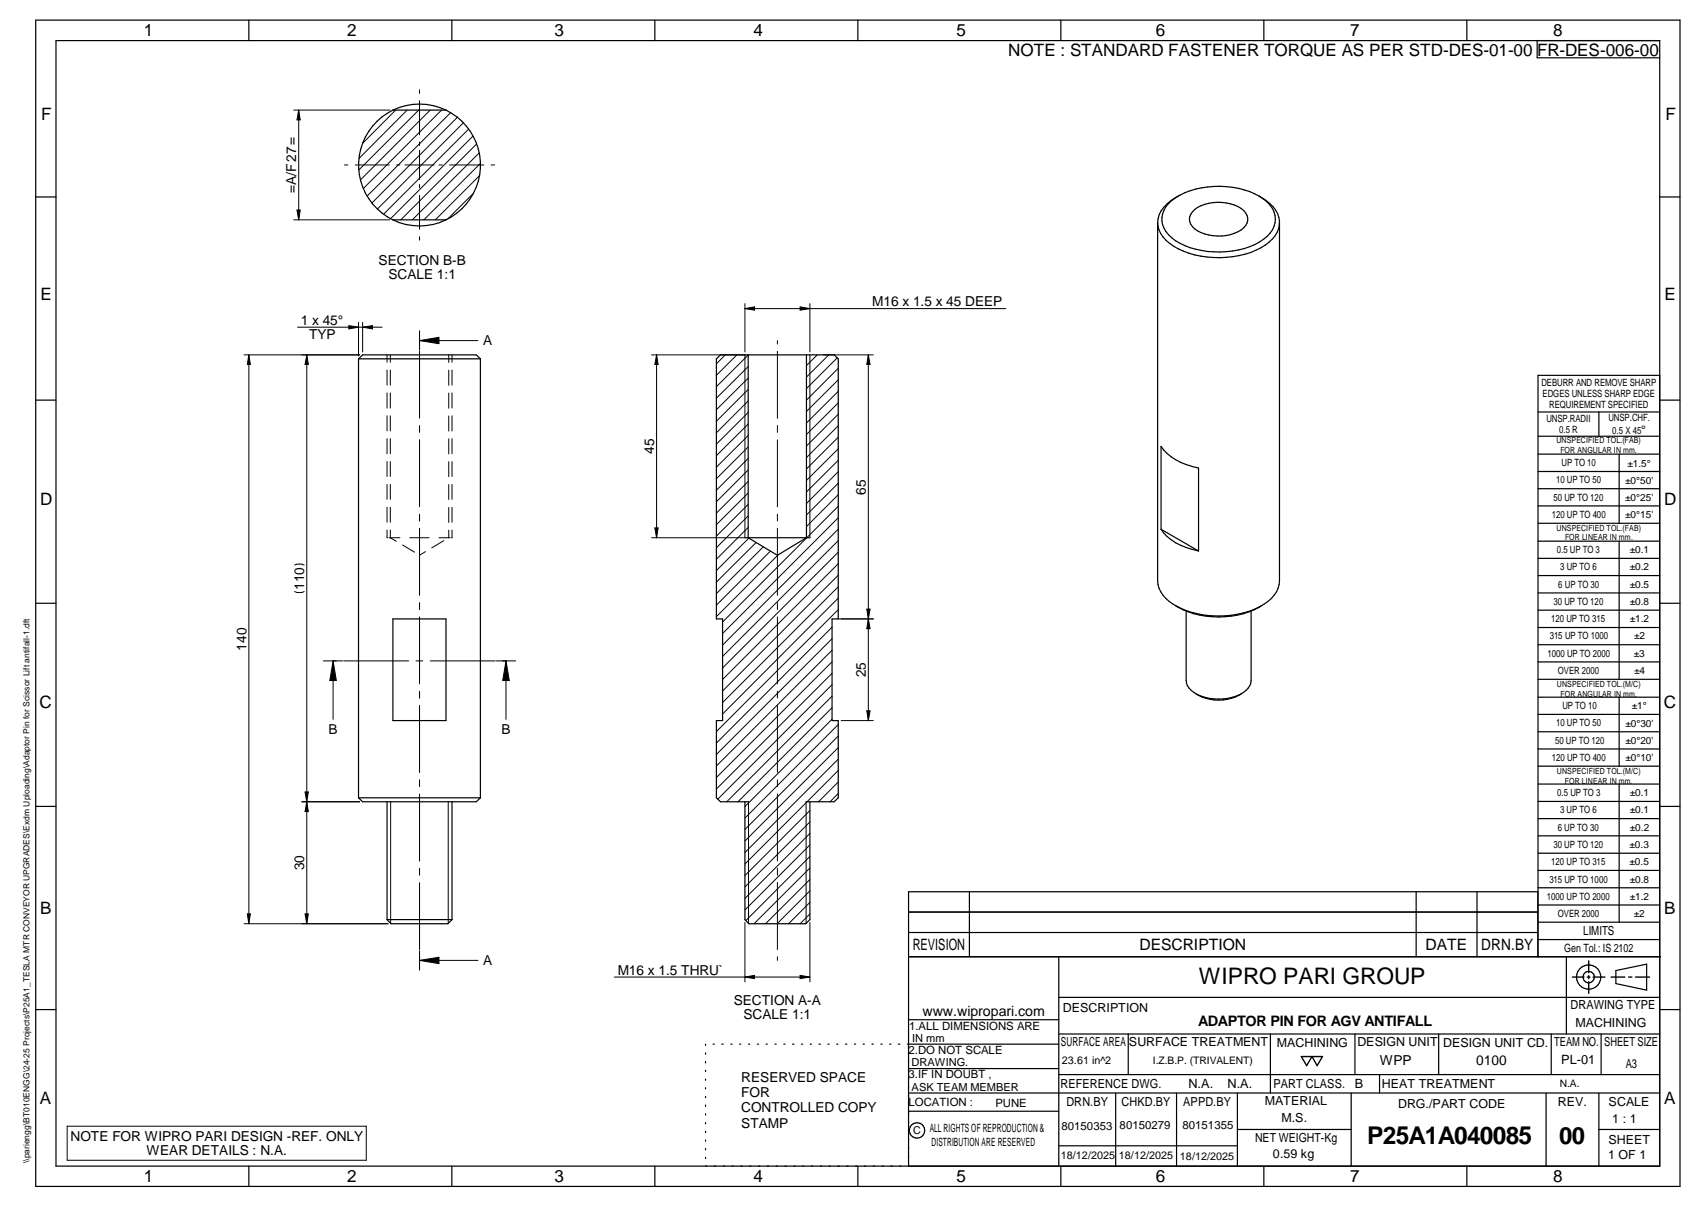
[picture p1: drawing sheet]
<svg xmlns="http://www.w3.org/2000/svg" width="420mm" height="297mm" viewBox="0 0 420 297" stroke-linecap="round" stroke-linejoin="round" font-family="sans-serif">
<g fill="none" stroke="#000" stroke-width=".3">
<path d="M8.8 5h405v287h-405zM13.8 10h395v277h-395zM61.3 5v5M111.3 5v5M161.3 5v5M211.3 5v5M261.3 5v5M311.3 5v5M361.3 5v5M378.6 10v4.2h30.2M96.8 27.1a15 15 0 0 0-8.5 13.5 15 15 0 0 0 8.5 13.5M96.8 27.1h13"/>
<path d="M109.8 27.1a15 15 0 0 1 8.5 13.5 15 15 0 0 1-8.5 13.5M109.8 27.1a15.2 15.2 0 0 0-13 0M8.8 48.5h5M96.8 54.1h13M109.8 54.1a14.8 14.8 0 0 1-13 0M287.8 50.1a17.7 17.7 0 0 1 12.7-4.3 16.4 16.4 0 0 1 12.3 4.7 5.5 5.5 0 0 1-1.6 8.4 20.4 20.4 0 0 1-15.3 2.7 13.5 13.5 0 0 1-8.8-4.6 5.2 5.2 0 0 1 .7-6.9zM290.2 48.2a8.3 8.3 0 0 0-5.1 6.5M294.2 51.6a10.5 10.5 0 0 1 12.1 .2 2.9 2.9 0 0 1-.6 4.8 10.9 10.9 0 0 1-11.5-.3 2.84 2.84 0 0 1 0-4.7zM310 48.2a8.4 8.4 0 0 1 5.1 6.2 6.7 6.7 0 0 1-3.5 5.9 22.5 22.5 0 0 1-15.9 2.7 15.3 15.3 0 0 1-9.2-4.7 5.6 5.6 0 0 1-1.4-3.6M315.1 54.7v88.2a7.8 7.8 0 0 1-4.9 6.5 23.3 23.3 0 0 1-21.2-.7 7.3 7.3 0 0 1-3.9-5.8v-88.2M408.8 48.5h5M8.8 98.5h5"/>
<path d="M88.3 88.3v108M88.3 88.3h30M118.3 88.3v108M118.3 88.3l-1-1h-28l-1 1M184.3 87.3v45l7.2 4.4 7.1-4.4v-45M408.8 92.4h-30v143.1M408.8 98.5h5M378.8 101.4h30M378.8 107.4h30M378.8 111.8h30M378.8 116h30M393.8 101.4v6"/>
<path d="M398.8 111.8v17M183.5 132.3h16M286 130.3a13.5 13.5 0 0 0 9.2 5.3M286 130.3l9.2 5.3M286 130.3v-20.4a14 14 0 0 0 9.2 5.3v20.4M378.8 120.3h30M378.8 124.5h30M378.8 128.8h30M378.8 133.2h30M378.8 137.4h30M398.8 133.2v34M8.8 148.5h5"/>
<path d="M96.8 152.3h13v25h-13zM289.5 149.1a21.5 21.5 0 0 0 21.2 0M308.1 150.4v17a5.3 5.3 0 0 1-4.7 4.2 11.6 11.6 0 0 1-10-1.7 3.1 3.1 0 0 1-1.3-2.5v-17M378.8 141.6h30M378.8 145.9h30M378.8 150.2h30M378.8 154.4h30M378.8 158.7h30M408.8 148.5h5M294.5 170.7a10.7 10.7 0 0 0 11.3 0M378.8 162.9h30M378.8 167.2h30"/>
<path d="M378.8 171.6h30M378.8 175.8h30M398.8 171.6v17M8.8 198.5h5M88.3 196.3h30M88.3 196.3l1 1h28l1-1M95.3 197.3v29M111.3 197.3v29M183.5 197.3v29l.9 1h14l1.1-1v-29M184.4 197.3h-6.9l-1.1-1v-19h1.6v-25h-1.6v-64l1.1-1h27.9l1 1v64h-1.5v25h1.5v19l-1 1h-6.9M378.8 180.1h30M378.8 184.3h30"/>
<path d="M378.8 188.6h30M378.8 193h30M378.8 197.2h30M398.8 193v33.9M408.8 198.5h5M238.7 219.5v16M348.8 219.5v16M363.8 219.5v16M378.8 201.5h30M378.8 205.7h30M378.8 210h30M378.8 214.2h30"/>
<path d="M378.8 218.5h30M95.3 226.3h16M95.3 226.3l1 1h14l1-1M223.8 235.5h185.2M223.8 229.5h154.9M223.8 224.5h154.9M260.8 235.5v51.5M378.7 235.5v-16h-154.9v67.5M378.8 222.7h30M378.8 226.9h30M378.8 231.2h30M385.8 235.5v19"/>
<path d="M398 238.8l7.5-1.5v6.4l-7.5-1.6zM8.8 248.5h5M173.8 257v.3M173.8 259.1v.3M175.6 257h.3M177.8 257h.3M180 257h.3M182.1 257h.3M184.4 257h.2M186.5 257h.3M188.7 257h.3M190.9 257h.3"/>
<path d="M193 257h.3M195.2 257h.3M197.4 257h.3M199.5 257h.3M201.7 257h.3M203.9 257h.3M206.1 257h.3M208.2 257h.4M210.4 257h.3M212.6 257h.3M214.7 257h.4M216.9 257h.3"/>
<path d="M219.1 257h.3M221.3 257h.3M223.8 251h37M260.8 257h-37.3M260.8 245.4h148M260.8 254.5h148M277.9 254.5v10M312.9 254.5v14.5M333.7 254.5v10M354.3 254.5v10M382 254.5v10M394.3 254.5v10"/>
<path d="M408.8 248.5h5M173.8 261.2v.4M173.8 263.4v.3M173.8 265.6v.3M173.8 267.7v.3M173.8 269.8v.3M173.8 271.9v.4M173.8 274.1v.3M173.8 276.3v.3M173.8 278.4v.3M223.8 269h185M223.8 263h37"/>
<path d="M223.8 273.5h37M260.8 264.5h148M274.8 269v18M289.8 269v18M304.7 269v18M304.7 278h28.1M332.8 269v18M339.8 264.5v4.5M380.8 269v18M393.8 269v18M393.8 278h15M61.3 287v5"/>
<path d="M111.3 287v5M161.3 287v5M173.8 280.5v.3M173.8 282.7v.3M173.8 284.8v.3M211.3 287v5M260.8 282h43.9M261.3 287v5M311.3 287v5M361.3 287v5"/>
<circle cx="391.3" cy="240.5" r="2.99"/>
<circle cx="391.3" cy="240.5" r="1.41"/>
<circle cx="225.9" cy="278.2" r="1.89"/>
</g>
<g fill="none" stroke="#000" stroke-width=".25">
<path d="M72.3 27.1h23.7M73.6 27.1v27M73.6 27.1l.3 2.4h-.8zM97.4 27.1l-8.1 8.2M100.3 27.1l-11.9 11.9M103.1 27.1l-14.7 14.7M103.3 22.1v.9M103.3 24.8v8.4M103.3 35v.8M103.3 37v7.2M105.9 27.1l-17.1 17.2M108.7 27.1l-19.2 19.3"/>
<path d="M111 27.7l-20.6 20.6M112.6 28.9l-21 21.1M114.1 30.2l-21.1 21.2M115.4 31.7l-20.9 21M116.5 33.5l-20.3 20.3M117.4 35.4l-18.7 18.7M118 37.6l-16.5 16.5M72.3 54.1h23.7M73.1 51.7h.8l-.3 2.4zM84.8 40.6h.9M87.5 40.6h8.4M97.7 40.6h.8"/>
<path d="M99.7 40.6h7.2M103.3 45.4v.8M103.3 48v8.4M103.3 58.3v.8M108.1 40.6h.9M110.7 40.6h8.5M116.6 47.5l-6.3 6.4M118.1 43.3l-10.9 10.8M118.3 40.2l-13.9 13.9M120.9 40.6h.9M88.3 79.3v8.3M89.3 79.3v7.3"/>
<path d="M183.5 74.7v11.9M183.5 75.9h64.2M183.5 75.9l2.3-.4v.8zM197.1 75.5l2.4 .4-2.4 .4zM199.5 74.7v11.9M60.1 87.3h28.5M61.3 87.3l.4 2.4h-.8zM61.3 87.3v140M73.3 80.5h20.8M75.6 87.3v140M75.6 87.3l.3 2.4h-.8zM85.9 80.1l2.4 .4-2.4 .4z"/>
<path d="M89.3 80.5l2.4-.4v.8zM95.3 87.3v1.9M95.3 91.1v3.7M95.3 96.7v3.7M96.1 87.3v1.9M96.1 91.1v3.7M96.1 96.7v3.7M103.3 81.4v4.8M103.3 86.4v16.5M103.3 83.8h14.4M103.3 83.8l4.8-.8v1.6zM110.5 87.3v1.9"/>
<path d="M110.5 91.1v3.7M110.5 96.7v3.8M111.3 87.3v1.9M111.3 91.1v3.7M111.3 96.7v3.7M160.5 87.3h23M161.7 87.3l.4 2.4h-.8zM161.7 87.3v45M178.6 87.3l-2.2 2.2M181.5 87.3l-5.1 5.1M183.5 87.3v45M184.3 87.4l-7.9 7.8"/>
<path d="M184.3 90.2l-7.9 7.8M184.3 93l-7.9 7.8M184.3 95.8l-7.9 7.9M184.3 98.7l-7.9 7.8M191.5 83.8v.9M191.5 86.4v16.6M199.5 87.3v45M201.3 87.3l-2.7 2.7M202.8 87.3h12.3M204.1 87.3l-5.5 5.5M206.2 88.1l-7.6 7.5M206.4 90.6l-7.8 7.9"/>
<path d="M206.4 93.5l-7.8 7.8M206.4 96.3l-7.8 7.8M206.4 99.1l-7.8 7.8M213.9 87.3l.4 2.4h-.8zM213.9 87.3v90M95.3 102.3v3.7M95.3 107.9v3.8M95.3 113.6v3.7M95.3 119.2v3.7M96.1 102.3v3.7M96.1 108v3.7M96.1 113.6v3.7"/>
<path d="M96.1 119.2v3.7M103.3 104.7v1.7M103.3 108.2v16.5M110.5 102.4v3.7M110.5 108v3.7M110.5 113.6v3.7M110.5 119.3v3.6M111.3 102.3v3.7M111.3 107.9v3.8M111.3 113.6v3.7M111.3 119.2v3.7M184.3 110l-7.9 7.8"/>
<path d="M184.3 112.8l-7.9 7.8M184.3 115.7l-7.9 7.8M184.3 118.5l-7.9 7.8M184.3 101.5l-7.9 7.8M184.3 104.4l-7.9 7.7M184.3 107.2l-7.9 7.8M191.5 104.7v1.7M191.5 108.2v16.5M206.4 101.9l-7.8 7.9M206.4 104.8l-7.8 7.8M206.4 107.6l-7.8 7.8M206.4 110.4l-7.8 7.8"/>
<path d="M206.4 113.3l-7.8 7.8M206.4 116.1l-7.8 7.8M206.4 118.9l-7.8 7.8M74.9 139.1a2.89 2.89 0 0 0-2.4 0M95.3 130.4v1.9h.2M95.3 124.8v3.7M95.9 132.3h2.6M96.1 124.8v3.7M96.1 130.4v1.9l1.5 .9M99.1 134.1l3 1.8M100.9 132.3h4.8M103.3 126.5v1.7"/>
<path d="M103.3 130v16.5M104.8 135.8l-1.5 .9M109.3 133.1l-3 1.7M110.5 124.9v3.7M110.5 130.5v1.8M110.8 132.3h-2.7M111.3 130.4v1.9h-.2M111.3 124.8v3.7M160.5 132.3h23M161.3 129.9h.8l-.4 2.4zM184.3 121.3l-7.9 7.8M184.3 124.1l-7.9 7.9"/>
<path d="M184.3 127l-7.9 7.8M184.3 129.8l-7.9 7.8M184.4 132.4l-8 8M186.2 133.5l-9.8 9.8M188 134.6l-11.6 11.5M189.7 135.6l-13.3 13.3M191.5 126.5v1.7M191.5 130v16.5M191.7 136.5l-15.3 15.3M206.4 121.8l-7.8 7.8M206.4 124.6l-28.4 28.5M206.4 127.4l-28.4 28.5"/>
<path d="M206.4 130.2l-28.4 28.5M206.4 133.1l-28.4 28.4M206.4 135.9l-28.4 28.5M206.4 138.7l-28.4 28.5M74.9 145.6a2.89 2.89 0 0 1-2.4 0M103.3 148.3v1.7M103.3 151.8v16.5M191.5 148.3v1.7M191.5 151.8v16.5M204.9 154.3l-28.5 28.6M204.9 157.2l-28.5 28.5M206.4 152.3h8.7"/>
<path d="M206.4 150l-30 30M206.4 141.6l-28.4 28.5M206.4 144.4l-28.4 28.5M206.4 147.2l-28.4 28.5M213.5 149.9h.8l-.4 2.4zM213.9 152.3l.4 2.4h-.8zM79.6 162.6h4.8M82 162.6v14.4M82 162.6l.8 4.9h-1.6zM84.7 162.6h16M102.4 162.6h1.7M103.3 170.1v1.7"/>
<path d="M103.3 173.6v16.5M105.9 162.6h16.1M122.2 162.6h4.8M124.6 162.6v14.4M124.6 162.6l.8 4.9h-1.6zM191.5 170.1v1.7M191.5 173.6v16.5M204.9 171.3l-25.9 26M204.9 177l-21.4 21.5M204.9 168.5l-28.1 28.2M204.9 174.2l-23.1 23.1M204.9 160l-28.5 28.5"/>
<path d="M204.9 162.9l-28.5 28.4M204.9 165.7l-28.5 28.5M206.4 178.3l-22.9 23M207.2 177.3h7.9M213.5 174.9h.8l-.4 2.4zM74.3 197.3h14.3M75.1 194.9h.8l-.3 2.4zM75.6 197.3l.3 2.4h-.8zM96.2 197.3v29.9M103.3 191.9v1.7M103.3 195.4v16.5M110.4 197.3v29.9"/>
<path d="M184.4 197.3v29.9M191.5 191.9v1.7M191.5 195.4v16.5M198.5 197.3v29.9M199.5 199.5l-16 16M206.4 192.4l-4.8 4.9M206.4 181.1l-22.9 23M206.4 184l-22.9 23M206.4 186.8l-22.9 23M206.4 189.6l-22.9 23M206.4 195.3l-2 2M103.3 213.7v1.7"/>
<path d="M103.3 217.2v16.5M191.5 213.7v1.7M191.5 217.2v16.5M199.5 219.2l-8.1 8.1M199.5 216.5l-11 10.8M199.5 210.8l-15.8 15.8M199.5 213.6l-13.8 13.7M199.5 202.3l-16 16M199.5 205.1l-16 16M199.5 207.9l-16 16M60.1 227.3h35.5M60.9 224.9h.8l-.4 2.4z"/>
<path d="M75.1 224.9h.8l-.3 2.4zM103.3 236.3l4.8-.7v1.6zM103.3 234v4.8M103.3 236.3h14.4M183.5 227v14.6M191.5 235.5v.8M199.5 224.9l-2.4 2.4M199.5 222.1l-5.3 5.2M199.5 227v14.6M151.3 240.5h48.2M183.5 240.5l2.3-.5v.8zM197.1 240l2.4 .5-2.4 .3z"/>
<path d="M16.5 277.2h73.7v8.3h-73.7z"/>
</g>
<path d="M391.3 236.5v2.9M387.3 240.5h2.8M390.9 240.5h.7M391.3 240.1v.7M391.3 241.6v2.9M392.3 240.5h3M396.8 240.5h3.4M401.1 240.5h.8M402.8 240.5h3.5M320.5 260h5.2l-1.3 2.3-1.3-2.3-1.3 2.3z" fill="none" stroke="#000" stroke-width=".34"/>
<g fill="#000">
<path d="M73.6 27.1l.3 2.4h-.8zM73.1 51.7h.8l-.3 2.4zM183.5 75.9l2.3-.4v.8zM197.1 75.5l2.4 .4-2.4 .4zM61.3 87.3l.4 2.4h-.8zM75.6 87.3l.3 2.4h-.8zM85.9 80.1l2.4 .4-2.4 .4zM89.3 80.5l2.4-.4v.8zM103.3 83.8l4.8-.8v1.6zM161.7 87.3l.4 2.4h-.8zM213.9 87.3l.4 2.4h-.8zM161.3 129.9h.8l-.4 2.4z"/>
<path d="M213.5 149.9h.8l-.4 2.4zM213.9 152.3l.4 2.4h-.8zM82 162.6l.8 4.9h-1.6zM124.6 162.6l.8 4.9h-1.6zM213.5 174.9h.8l-.4 2.4zM75.6 197.3l.3 2.4h-.8zM75.1 194.9h.8l-.3 2.4zM60.9 224.9h.8l-.4 2.4zM75.1 224.9h.8l-.3 2.4zM103.3 236.3l4.8-.7v1.6zM183.5 240.5l2.3-.5v.8zM197.1 240l2.4 .5-2.4 .3z"/>
</g>
<text font-size="6" x="336.8" y="281.6">P25A1A040085</text>
<text font-size="5.9" x="384" y="281.6">00</text>
<text font-size="5.6" x="295.3" y="242.2">WIPRO PARI GROUP</text>
<g font-size="4.2">
<text x="35.4" y="9">1</text>
<text x="85.5" y="8.9">2</text>
<text x="136.6" y="9">3</text>
<text x="185.6" y="9">4</text>
<text x="235.6" y="9">5</text>
<text x="284.6" y="8.8">6</text>
<text x="332.6" y="9">7</text>
<text x="382.6" y="9">8</text>
<text x="248.3" y="13.8">NOTE : STANDARD FASTENER TORQUE AS PER STD-DES-01-00 FR-DES-006-00</text>
<text x="10.1" y="29.6">F</text>
<text x="410.2" y="29.6">F</text>
<text x="9.9" y="73.9">E</text>
<text x="409.9" y="73.9">E</text>
<text x="9.9" y="124.2">D</text>
<text x="409.9" y="124.2">D</text>
<text x="9.7" y="174.3">C</text>
<text x="409.7" y="174.3">C</text>
<text x="9.9" y="225">B</text>
<text x="409.8" y="225">B</text>
<text x="9.8" y="271.7">A</text>
<text x="409.8" y="271.7">A</text>
<text x="35.4" y="291">1</text>
<text x="85.5" y="290.9">2</text>
<text x="136.6" y="291">3</text>
<text x="185.6" y="291">4</text>
<text x="235.6" y="291">5</text>
<text x="284.6" y="290.8">6</text>
<text x="332.6" y="291">7</text>
<text x="382.6" y="291">8</text>
</g>
<g font-size="3.9">
<text x="224.8" y="233.8">REVISION</text>
<text x="280.7" y="233.8">DESCRIPTION</text>
<text x="351.1" y="233.8">DATE</text>
<text x="364.8" y="233.8">DRN.BY</text>
</g>
<text font-size="3.6" x="295.1" y="252.6">ADAPTOR PIN FOR AGV ANTIFALL</text>
<text font-size="3.5" x="227.2" y="250">www.wipropari.com</text>
<g font-size="3.4">
<text x="73" y="47.5" transform="rotate(-90 73 47.5)">=A/F27=</text>
<text x="93.2" y="65.2">SECTION B-B</text>
<text x="95.7" y="68.7">SCALE 1:1</text>
<text x="214.8" y="75.3">M16 x 1.5 x 45 DEEP</text>
<text x="74.1" y="79.9">1 x 45°</text>
<text x="76.1" y="83.5">TYP</text>
<text x="119" y="85">A</text>
<text x="161.1" y="111.7" transform="rotate(-90 161.1 111.7)">45</text>
<text x="213.3" y="121.7" transform="rotate(-90 213.3 121.7)">65</text>
<text x="74.9" y="145.2" transform="rotate(-90 74.9 145.2)">110</text>
<text x="60.7" y="160.1" transform="rotate(-90 60.7 160.1)">140</text>
<text x="213.3" y="166.7" transform="rotate(-90 213.3 166.7)">25</text>
<text x="80.9" y="180.6">B</text>
<text x="123.5" y="180.6">B</text>
<text x="74.9" y="214.2" transform="rotate(-90 74.9 214.2)">30</text>
<text x="119" y="237.6">A</text>
<text x="152.1" y="239.9">M16 x 1.5 THRU`</text>
<text x="180.7" y="247.3">SECTION A-A</text>
<text x="183.1" y="250.9">SCALE 1:1</text>
<text x="339.8" y="262.2">WPP</text>
<text x="363.6" y="262">0100</text>
<text x="182.6" y="266.2">RESERVED SPACE</text>
<text x="182.6" y="270">FOR</text>
<text x="182.6" y="273.7">CONTROLLED COPY</text>
<text x="17.4" y="280.8">NOTE FOR WIPRO PARI DESIGN -REF. ONLY</text>
<text x="182.6" y="277.5">STAMP</text>
<text x="36.1" y="284.4">WEAR DETAILS : N.A.</text>
</g>
<g font-size="3.1">
<text x="389.9" y="230.2">LIMITS</text>
<text x="261.8" y="249">DESCRIPTION</text>
<text x="386.8" y="248.4">DRAWING TYPE</text>
<text x="261.3" y="257.5">SURFACE AREA</text>
<text x="278" y="257.5">SURFACE TREATMENT</text>
<text x="314.5" y="257.6">MACHINING</text>
<text x="334.3" y="257.5">DESIGN UNIT</text>
<text x="355.4" y="257.6">DESIGN UNIT CD.</text>
<text x="382.8" y="257.3">TEAM NO.</text>
<text x="388" y="252.8">MACHINING</text>
<text x="395.1" y="257.4">SHEET SIZE</text>
<text x="384.5" y="261.9">PL-01</text>
<text x="400.4" y="262.8">A3</text>
<text x="261.2" y="267.8">REFERENCE DWG.</text>
<text x="292.7" y="267.8">N.A.</text>
<text x="302.3" y="267.8">N.A.</text>
<text x="313.6" y="267.7">PART CLASS.</text>
<text x="333.7" y="267.7">B</text>
<text x="340.3" y="267.7">HEAT TREATMENT</text>
<text x="262.6" y="272.2">DRN.BY</text>
<text x="276.2" y="272.1">CHKD.BY</text>
<text x="291.4" y="272.2">APPD.BY</text>
<text x="311.5" y="272">MATERIAL</text>
<text x="344.3" y="272.6">DRG./PART CODE</text>
<text x="383.7" y="272.2">REV.</text>
<text x="396.2" y="272.3">SCALE</text>
<text x="309.1" y="280.9">NET WEIGHT-Kg</text>
<text x="315.6" y="276.1">M.S.</text>
<text x="396.1" y="281.4">SHEET</text>
<text x="397.1" y="276.4">1 : 1</text>
<text x="313.5" y="285.1">0.59 kg</text>
<text x="396.1" y="285.3">1 OF 1</text>
</g>
<text font-size="3" x="404.2" y="106.8">°</text>
<g font-size="2.8">
<text x="385.2" y="234.4">Gen Tol.: IS 2102</text>
<text x="223.9" y="253.4">1.ALL DIMENSIONS ARE</text>
<text x="223.8" y="259.3">2.DO NOT SCALE</text>
<text x="223.8" y="265.4">3.IF IN DOUBT ,</text>
<text x="223.8" y="272.2">LOCATION :</text>
<text x="245.1" y="272.4">PUNE</text>
<text x="229" y="278.7">ALL RIGHTS OF REPRODUCTION &amp;</text>
<text x="261.4" y="278">80150353</text>
<text x="275.7" y="277.7">80150279</text>
<text x="291.2" y="277.9">80151355</text>
<text x="229.4" y="282.1">DISTRIBUTION ARE RESERVED</text>
</g>
<g font-size="2.7">
<text x="224.7" y="256.4">IN mm</text>
<text x="224.5" y="262.4">DRAWING.</text>
<text x="261.5" y="261.9">23.61 in^2</text>
<text x="224.5" y="268.4">ASK TEAM MEMBER</text>
<text x="224.9" y="279.2">C</text>
<text x="261.3" y="285.2">18/12/2025</text>
<text x="275.6" y="285.2">18/12/2025</text>
<text x="290.6" y="285.4">18/12/2025</text>
</g>
<g font-size="2.5">
<text x="379.6" y="95">DEBURR AND REMOVE SHARP</text>
<text x="379.9" y="97.7">EDGES UNLESS SHARP EDGE</text>
<text x="381.5" y="100.5">REQUIREMENT SPECIFIED</text>
<text x="380.9" y="103.8">UNSP.RADII</text>
<text x="384" y="106.6">0.5 R</text>
<text x="396.1" y="103.6">UNSP.CHF.</text>
<text x="397.1" y="106.8">0.5 X 45</text>
<text x="383.2" y="119">10 UP TO 50</text>
<text x="384.6" y="114.7">UP TO 10</text>
<text x="400.3" y="119">±0°50'</text>
<text x="400.8" y="114.8">±1.5°</text>
<text x="382.6" y="123.2">50 UP TO 120</text>
<text x="400.3" y="123.2">±0°25'</text>
<text x="382.2" y="127.4">120 UP TO 400</text>
<text x="400.3" y="127.4">±0°15'</text>
<text x="383.4" y="136.1">0.5 UP TO 3</text>
<text x="401.4" y="136.1">±0.1</text>
<text x="384.2" y="140.4">3 UP TO 6</text>
<text x="401.4" y="140.3">±0.2</text>
<text x="382.6" y="148.8">30 UP TO 120</text>
<text x="383.8" y="144.6">6 UP TO 30</text>
<text x="401.4" y="148.9">±0.8</text>
<text x="401.4" y="144.7">±0.5</text>
<text x="382" y="153.1">120 UP TO 315</text>
<text x="401.4" y="153.1">±1.2</text>
<text x="381.2" y="161.6">1000 UP TO 2000</text>
<text x="381.7" y="157.4">315 UP TO 1000</text>
<text x="402.4" y="161.6">±3</text>
<text x="402.5" y="157.4">±2</text>
<text x="383.7" y="165.9">OVER 2000</text>
<text x="402.5" y="165.9">±4</text>
<text x="383.2" y="178.8">10 UP TO 50</text>
<text x="384.8" y="174.5">UP TO 10</text>
<text x="400.3" y="178.8">±0°30'</text>
<text x="401.9" y="174.6">±1°</text>
<text x="383" y="183">50 UP TO 120</text>
<text x="400.3" y="183.1">±0°20'</text>
<text x="382.2" y="187.3">120 UP TO 400</text>
<text x="400.3" y="187.3">±0°10'</text>
<text x="383.5" y="195.9">0.5 UP TO 3</text>
<text x="401.4" y="196">±0.1</text>
<text x="384.2" y="200.1">3 UP TO 6</text>
<text x="401.4" y="200.2">±0.1</text>
<text x="382.6" y="208.7">30 UP TO 120</text>
<text x="383.7" y="204.4">6 UP TO 30</text>
<text x="401.4" y="208.7">±0.3</text>
<text x="401.4" y="204.4">±0.2</text>
<text x="382" y="213">120 UP TO 315</text>
<text x="401.4" y="212.9">±0.5</text>
<text x="381" y="221.4">1000 UP TO 2000</text>
<text x="381.6" y="217.2">315 UP TO 1000</text>
<text x="401.4" y="221.4">±1.2</text>
<text x="401.4" y="217.2">±0.8</text>
<text x="383.7" y="225.7">OVER 2000</text>
<text x="402.4" y="225.7">±2</text>
<text x="283.9" y="261.9">I.Z.B.P. (TRIVALENT)</text>
<text x="384.1" y="267.5">N.A.</text>
</g>
<g font-size="2.1">
<text x="383.3" y="109.1">UNSPECIFIED TOL.(FAB)</text>
<text x="384.3" y="111.4">FOR ANGULAR IN mm.</text>
<text x="383.4" y="130.6">UNSPECIFIED TOL.(FAB)</text>
<text x="385.4" y="133">FOR LINEAR IN mm.</text>
<text x="383.4" y="169">UNSPECIFIED TOL.(M/C)</text>
<text x="384.3" y="171.4">FOR ANGULAR IN mm.</text>
<text x="383.4" y="190.5">UNSPECIFIED TOL.(M/C)</text>
<text x="385.4" y="192.8">FOR LINEAR IN mm.</text>
<text x="7.2" y="286.3" transform="rotate(-90 7.2 286.3)">\\pariengg\BT010ENGG\24-25 Projects\P25A1_TESLA MTR CONVEYOR UPGRADES\Exdm Uploading\Adaptor Pin for Scissor Lift antifall-1.dft</text>
</g>
</svg>
